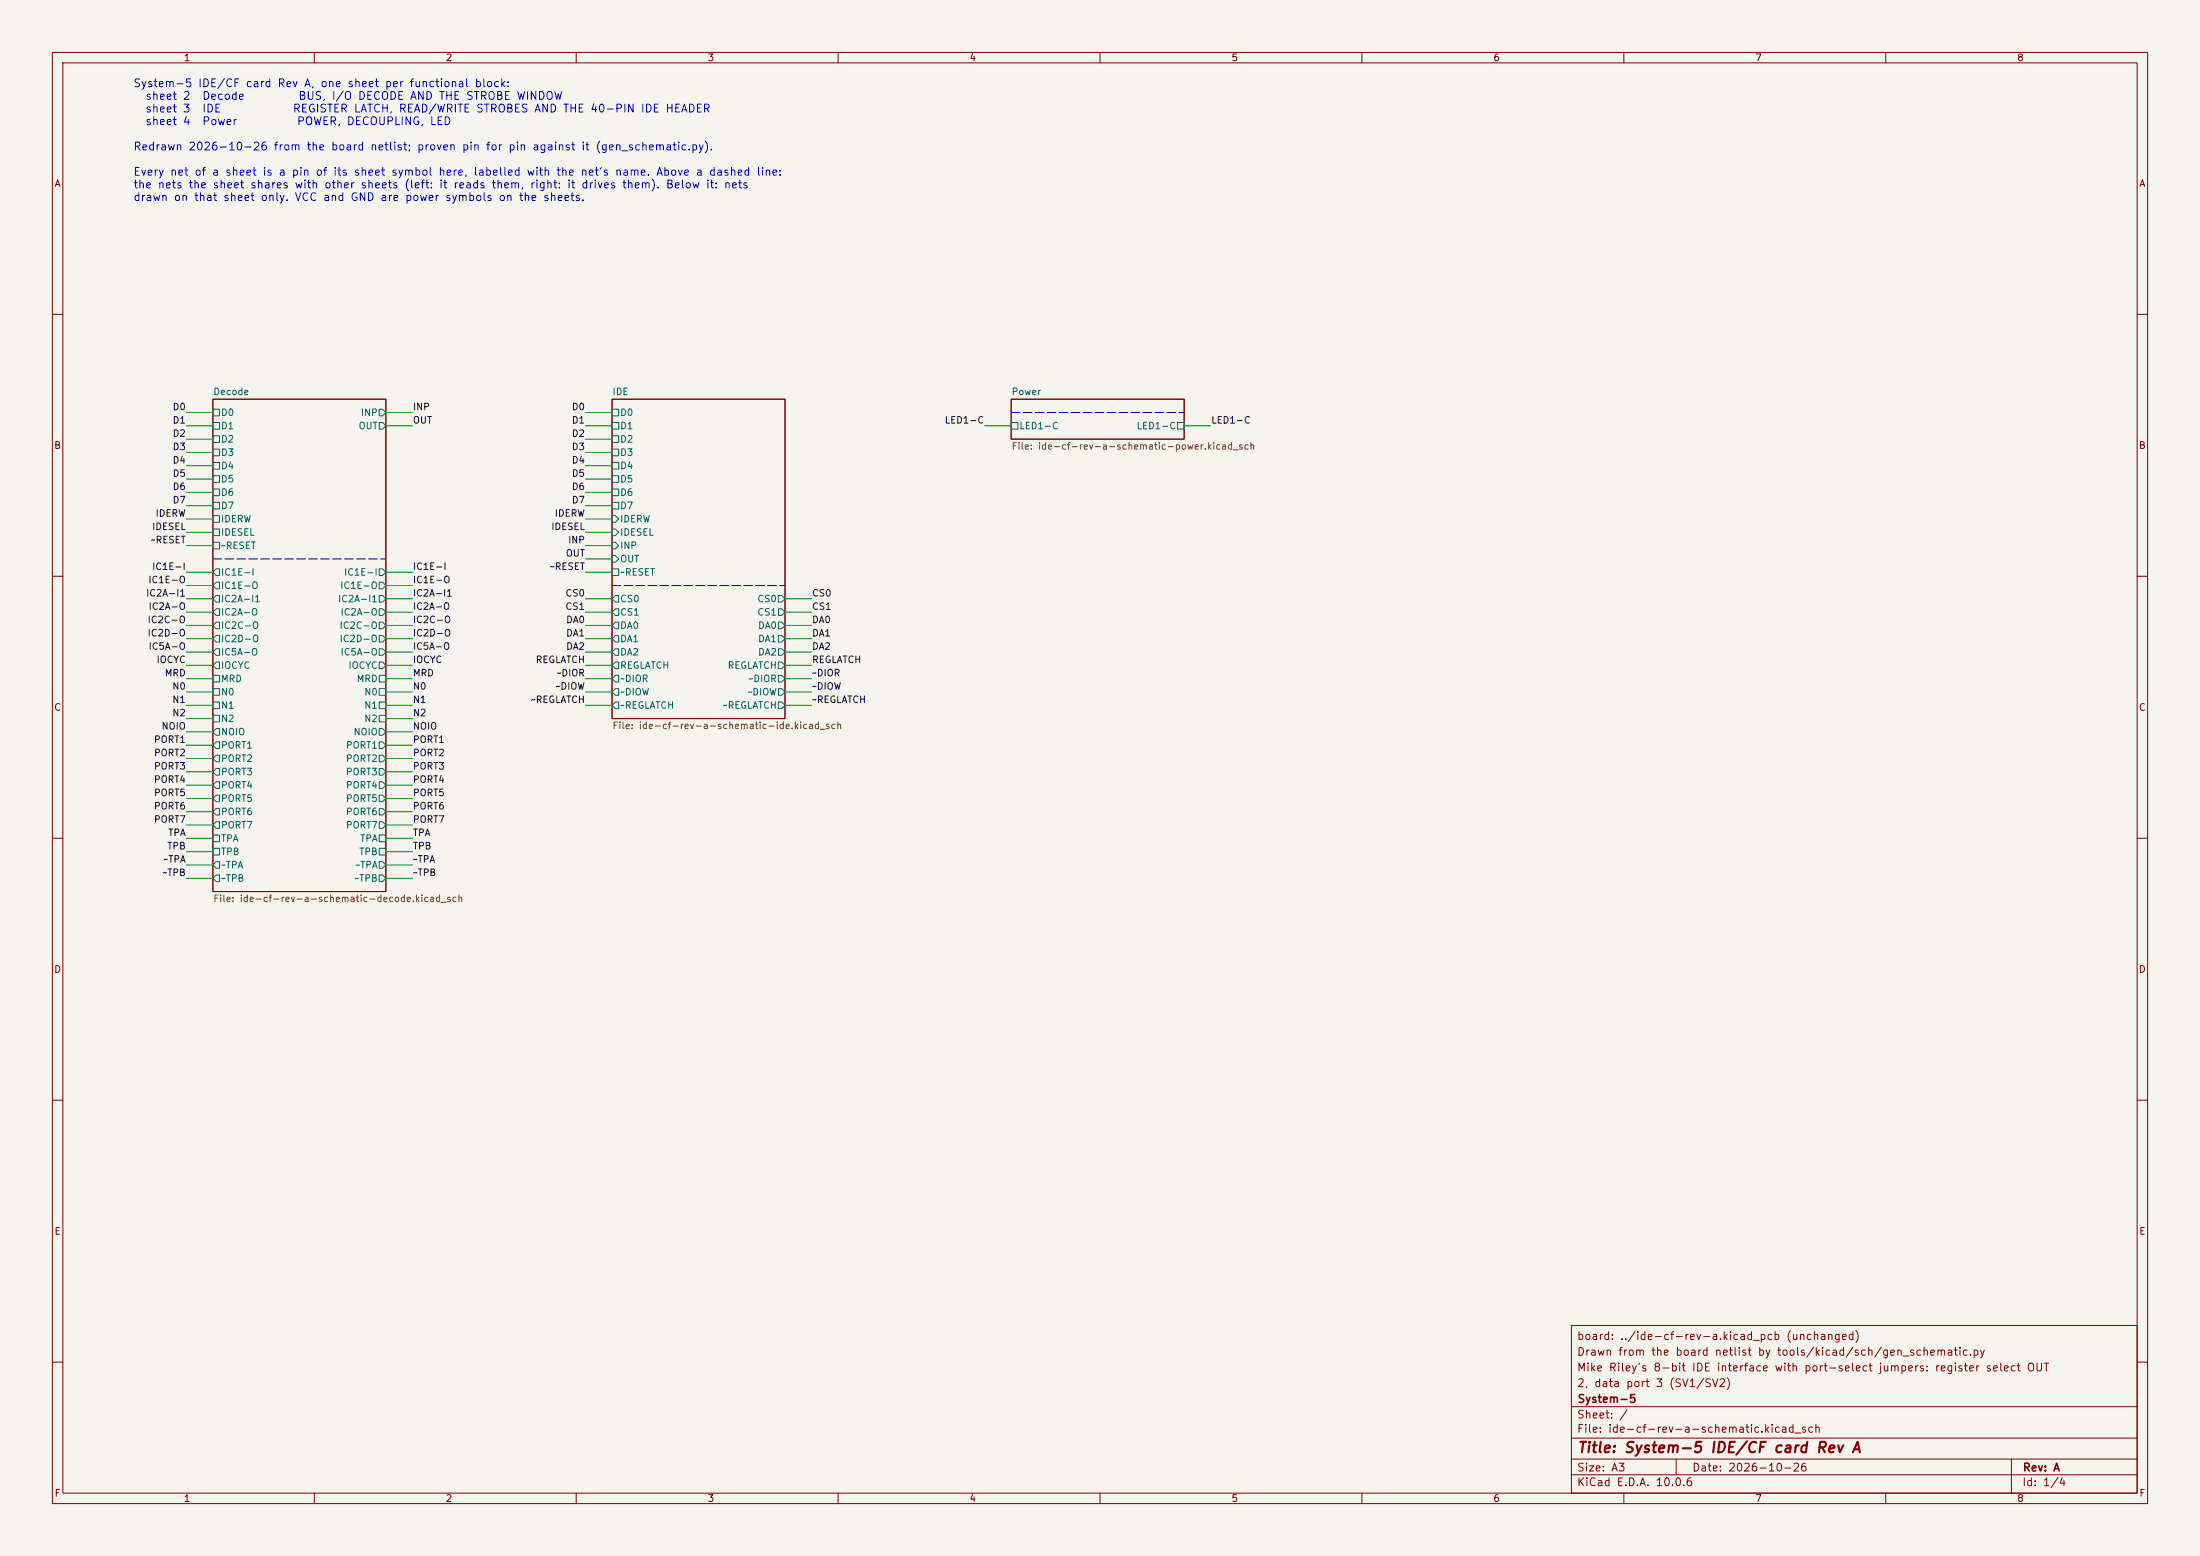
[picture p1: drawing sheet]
<svg xmlns="http://www.w3.org/2000/svg" width="420mm" height="297mm" viewBox="0 0 420 297" stroke-linecap="round" stroke-linejoin="round" font-family="sans-serif">
<path d="M0 0h420v297h-420z" fill="#f5f4ef" stroke="#f5f4ef" stroke-width=".19"/>
<g fill="none" stroke="#840000" stroke-width=".19">
<path d="M10 10h400v277h-400zM12 12h396v273h-396zM60 10v2M110 10v2M160 10v2M210 10v2M260 10v2M310 10v2M360 10v2M10 60h2M40.6 76.2h33.1v94h-33.1zM116.8 76.2h33.1v61h-33.1z"/>
<path d="M193 76.2h33.1v7.6h-33.1zM408 60h2M10 110h2M408 110h2M10 160h2M408 160h2M10 210h2M408 210h2M300 253h108v32h-108zM10 260h2M300 278.5h108M300 274.5h108"/>
<path d="M300 268.5h108M320 278.5v3M384 278.5v6.5M408 260h2M60 285v2M110 285v2M160 285v2M210 285v2M260 285v2M300 281.5h108M310 285v2M360 285v2"/>
</g>
<g fill="none" stroke="#006464" stroke-width=".19">
<path d="M40.6 78.1h1.3v1.3h-1.3zM72.4 78.1h.6l.7 .6-.7 .7h-.6zM116.8 78.1h1.3v1.3h-1.3zM40.6 80.6h1.3v1.3h-1.3zM40.6 83.2h1.3v1.3h-1.3zM40.6 85.7h1.3v1.3h-1.3zM40.6 88.3h1.3v1.2h-1.3zM40.6 90.8h1.3v1.3h-1.3zM40.6 93.3h1.3v1.3h-1.3zM40.6 95.9h1.3v1.3h-1.3zM40.6 98.4h1.3v1.3h-1.3zM72.4 80.6h.6l.7 .7-.7 .6h-.6z"/>
<path d="M116.8 80.6h1.3v1.3h-1.3zM116.8 83.2h1.3v1.3h-1.3zM116.8 85.7h1.3v1.3h-1.3zM116.8 88.3h1.3v1.2h-1.3zM116.8 90.8h1.3v1.3h-1.3zM116.8 93.3h1.3v1.3h-1.3zM116.8 95.9h1.3v1.3h-1.3zM116.8 98.4h.7l.6 .7-.6 .6h-.7zM193 80.6h1.3v1.3h-1.3zM224.8 80.6h1.3v1.3h-1.3zM40.6 101h1.3v1.2h-1.3zM40.6 103.5h1.3v1.3h-1.3z"/>
<path d="M41.3 108.6h.6v1.3h-.6l-.7-.7zM41.3 111.1h.6v1.3h-.6l-.7-.6zM41.3 113.7h.6v1.2h-.6l-.7-.6zM41.3 116.2h.6v1.3h-.6l-.7-.7zM41.3 118.7h.6v1.3h-.6l-.7-.6zM72.4 108.6h.6l.7 .6-.7 .7h-.6zM72.4 111.1h.6l.7 .7-.7 .6h-.6zM72.4 113.7h.6l.7 .6-.7 .6h-.6zM72.4 116.2h.6l.7 .6-.7 .7h-.6zM72.4 118.7h.6l.7 .7-.7 .6h-.6zM116.8 101h.7l.6 .6-.6 .6h-.7zM116.8 103.5h.7l.6 .6-.6 .7h-.7z"/>
<path d="M116.8 106h.7l.6 .7-.6 .6h-.7zM116.8 108.6h1.3v1.3h-1.3zM117.5 113.7h.6v1.2h-.6l-.7-.6zM117.5 116.2h.6v1.3h-.6l-.7-.7zM117.5 118.7h.6v1.3h-.6l-.7-.6zM148.6 113.7h.6l.7 .6-.7 .6h-.6zM148.6 116.2h.6l.7 .6-.7 .7h-.6zM148.6 118.7h.6l.7 .7-.7 .6h-.6zM40.6 128.9h1.3v1.3h-1.3zM40.6 131.4h1.3v1.3h-1.3zM40.6 134h1.3v1.3h-1.3zM40.6 136.5h1.3v1.3h-1.3z"/>
<path d="M41.3 121.3h.6v1.3h-.6l-.7-.7zM41.3 123.8h.6v1.3h-.6l-.7-.6zM41.3 126.4h.6v1.2h-.6l-.7-.6zM41.3 139.1h.6v1.2h-.6l-.7-.6zM72.4 121.3h.6l.7 .6-.7 .7h-.6zM72.4 123.8h.6l.7 .7-.7 .6h-.6zM72.4 126.4h.6l.7 .6-.7 .6h-.6zM72.4 128.9h1.3v1.3h-1.3zM72.4 131.4h1.3v1.3h-1.3zM72.4 134h1.3v1.3h-1.3zM72.4 136.5h1.3v1.3h-1.3zM72.4 139.1h.6l.7 .6-.7 .6h-.6z"/>
<path d="M117.5 121.3h.6v1.3h-.6l-.7-.7zM117.5 123.8h.6v1.3h-.6l-.7-.6zM117.5 126.4h.6v1.2h-.6l-.7-.6zM117.5 128.9h.6v1.3h-.6l-.7-.7zM117.5 131.4h.6v1.3h-.6l-.7-.6zM117.5 134h.6v1.3h-.6l-.7-.7zM148.6 121.3h.6l.7 .6-.7 .7h-.6zM148.6 123.8h.6l.7 .7-.7 .6h-.6zM148.6 126.4h.6l.7 .6-.7 .6h-.6zM148.6 128.9h.6l.7 .6-.7 .7h-.6zM148.6 131.4h.6l.7 .7-.7 .6h-.6zM148.6 134h.6l.7 .6-.7 .7h-.6z"/>
<path d="M40.6 159.4h1.3v1.3h-1.3zM41.3 141.6h.6v1.3h-.6l-.7-.7zM41.3 144.1h.6v1.3h-.6l-.7-.6zM41.3 146.7h.6v1.3h-.6l-.7-.7zM41.3 149.2h.6v1.3h-.6l-.7-.6zM41.3 151.8h.6v1.2h-.6l-.7-.6zM41.3 154.3h.6v1.3h-.6l-.7-.7zM41.3 156.8h.6v1.3h-.6l-.7-.6zM72.4 141.6h.6l.7 .6-.7 .7h-.6zM72.4 144.1h.6l.7 .7-.7 .6h-.6zM72.4 146.7h.6l.7 .6-.7 .7h-.6zM72.4 149.2h.6l.7 .7-.7 .6h-.6z"/>
<path d="M72.4 151.8h.6l.7 .6-.7 .6h-.6zM72.4 154.3h.6l.7 .6-.7 .7h-.6zM72.4 156.8h.6l.7 .7-.7 .6h-.6zM72.4 159.4h1.3v1.3h-1.3zM40.6 161.9h1.3v1.3h-1.3zM41.3 164.5h.6v1.2h-.6l-.7-.6zM41.3 167h.6v1.3h-.6l-.7-.7zM72.4 161.9h1.3v1.3h-1.3zM72.4 164.5h.6l.7 .6-.7 .6h-.6zM72.4 167h.6l.7 .6-.7 .7h-.6z"/>
</g>
<path d="M193 78.7h33.1M40.6 106.7h33.1M116.8 111.8h33.1" fill="none" stroke="#0000c2" stroke-width=".19" stroke-dasharray="1.7 .6"/>
<g fill="none" stroke="#009600" stroke-width=".19">
<path d="M35.6 78.7h5M73.7 78.7h5M111.8 78.7h5M35.6 94h5M35.6 96.5h5M35.6 99.1h5M35.6 81.3h5M35.6 83.8h5M35.6 86.4h5M35.6 88.9h5M35.6 91.4h5M73.7 81.3h5"/>
<path d="M111.8 94h5M111.8 96.5h5M111.8 99.1h5M111.8 81.3h5M111.8 83.8h5M111.8 86.4h5M111.8 88.9h5M111.8 91.4h5M188 81.3h5M226.1 81.3h5M35.6 119.4h5M35.6 116.8h5"/>
<path d="M35.6 101.6h5M35.6 104.1h5M35.6 114.3h5M35.6 109.2h5M35.6 111.8h5M73.7 119.4h5M73.7 116.8h5M73.7 114.3h5M73.7 109.2h5M73.7 111.8h5M111.8 119.4h5M111.8 116.8h5"/>
<path d="M111.8 101.6h5M111.8 104.1h5M111.8 114.3h5M111.8 106.7h5M111.8 109.2h5M149.9 119.4h5M149.9 116.8h5M149.9 114.3h5M35.6 139.7h5M35.6 137.2h5M35.6 129.5h5M35.6 127h5"/>
<path d="M35.6 124.5h5M35.6 121.9h5M35.6 134.6h5M35.6 132.1h5M73.7 139.7h5M73.7 137.2h5M73.7 129.5h5M73.7 127h5M73.7 124.5h5M73.7 121.9h5M73.7 134.6h5M73.7 132.1h5"/>
<path d="M111.8 129.5h5M111.8 127h5M111.8 124.5h5M111.8 121.9h5M111.8 134.6h5M111.8 132.1h5M149.9 129.5h5M149.9 127h5M149.9 124.5h5M149.9 121.9h5M149.9 134.6h5M149.9 132.1h5"/>
<path d="M35.6 144.8h5M35.6 147.3h5M35.6 149.9h5M35.6 152.4h5M35.6 154.9h5M35.6 157.5h5M35.6 142.2h5M73.7 144.8h5M73.7 147.3h5M73.7 149.9h5M73.7 152.4h5M73.7 154.9h5"/>
<path d="M73.7 157.5h5M73.7 142.2h5M35.6 160h5M35.6 167.6h5M35.6 162.6h5M35.6 165.1h5M73.7 160h5M73.7 167.6h5M73.7 162.6h5M73.7 165.1h5"/>
</g>
<text font-size="2" fill="#840000" x="301" y="277.8">Title: System-5 IDE/CF card Rev A</text>
<g font-size="1.5" fill="#0000c2">
<text x="25.4" y="17">System-5 IDE/CF card Rev A, one sheet per functional block:</text>
<text x="27.6" y="19.4">sheet 2</text>
<text x="27.6" y="21.8">sheet 3</text>
<text x="38.5" y="19.4">Decode</text>
<text x="38.5" y="21.8">IDE</text>
<text x="55.8" y="21.8">REGISTER LATCH, READ/WRITE STROBES AND THE 40-PIN IDE HEADER</text>
<text x="56.9" y="19.4">BUS, I/O DECODE AND THE STROBE WINDOW</text>
<text x="25.4" y="29.1">Redrawn 2026-10-26 from the board netlist; proven pin for pin against it (gen_schematic.py).</text>
<text x="27.6" y="24.3">sheet 4</text>
<text x="38.5" y="24.3">Power</text>
<text x="56.6" y="24.3">POWER, DECOUPLING, LED</text>
<text x="25.4" y="33.9">Every net of a sheet is a pin of its sheet symbol here, labelled with the net's name. Above a dashed line:</text>
<text x="25.4" y="36.3">the nets the sheet shares with other sheets (left: it reads them, right: it drives them). Below it: nets</text>
<text x="25.4" y="38.7">drawn on that sheet only. VCC and GND are power symbols on the sheets.</text>
</g>
<g font-size="1.5" fill="#840000">
<text x="300.9" y="256.1">board: ../ide-cf-rev-a.kicad_pcb (unchanged)</text>
<text x="300.9" y="262.1">Mike Riley's 8-bit IDE interface with port-select jumpers: register select OUT</text>
<text x="300.9" y="259.1">Drawn from the board netlist by tools/kicad/sch/gen_schematic.py</text>
<text x="300.9" y="265.1">2, data port 3 (SV1/SV2)</text>
<text x="301" y="268.1">System-5</text>
<text x="300.9" y="273.8">File: ide-cf-rev-a-schematic.kicad_sch</text>
<text x="300.9" y="271.1">Sheet: /</text>
<text x="300.9" y="281.2">Size: A3</text>
<text x="322.9" y="281.2">Date: 2026-10-26</text>
<text x="386" y="281.2">Rev: A</text>
<text x="300.9" y="284">KiCad E.D.A. 10.0.6</text>
<text x="385.9" y="284">Id: 1/4</text>
</g>
<g font-size="1.3" fill="#840000">
<text x="35" y="12">1</text>
<text x="85" y="12">2</text>
<text x="135" y="12">3</text>
<text x="185" y="12">4</text>
<text x="235" y="12">5</text>
<text x="285" y="12">6</text>
<text x="335" y="12">7</text>
<text x="385" y="12">8</text>
<text x="10.3" y="36">A</text>
<text x="408.3" y="36">A</text>
<text x="10.2" y="86">B</text>
<text x="408.2" y="86">B</text>
<text x="10.2" y="136">C</text>
<text x="408.2" y="136">C</text>
<text x="10.2" y="186">D</text>
<text x="408.2" y="186">D</text>
<text x="10.3" y="236">E</text>
<text x="408.3" y="236">E</text>
<text x="10.3" y="286">F</text>
<text x="35" y="287">1</text>
<text x="85" y="287">2</text>
<text x="135" y="287">3</text>
<text x="185" y="287">4</text>
<text x="235" y="287">5</text>
<text x="285" y="287">6</text>
<text x="335" y="287">7</text>
<text x="385" y="287">8</text>
<text x="408.3" y="286">F</text>
</g>
<g font-size="1.3" fill="#006464">
<text x="40.6" y="75.7">Decode</text>
<text x="116.8" y="75.7">IDE</text>
<text x="193" y="75.7">Power</text>
<text x="42.1" y="79.7">D0</text>
<text x="42.1" y="82.2">D1</text>
<text x="68.3" y="82.2">OUT</text>
<text x="68.8" y="79.7">INP</text>
<text x="118.3" y="79.7">D0</text>
<text x="118.3" y="82.2">D1</text>
<text x="194.5" y="82.2">LED1-C</text>
<text x="216.9" y="82.2">LED1-C</text>
<text x="42.1" y="84.8">D2</text>
<text x="42.1" y="87.3">D3</text>
<text x="42.1" y="89.9">D4</text>
<text x="118.3" y="84.8">D2</text>
<text x="118.3" y="87.3">D3</text>
<text x="118.3" y="89.9">D4</text>
<text x="42.1" y="92.4">D5</text>
<text x="42.1" y="94.9">D6</text>
<text x="118.3" y="92.4">D5</text>
<text x="118.3" y="94.9">D6</text>
<text x="42.1" y="97.5">D7</text>
<text x="42.1" y="100">IDERW</text>
<text x="118.3" y="97.5">D7</text>
<text x="118.3" y="100">IDERW</text>
<text x="42.1" y="102.6">IDESEL</text>
<text x="42.1" y="105.1">~RESET</text>
<text x="118.3" y="102.6">IDESEL</text>
<text x="118.3" y="105.1">INP</text>
<text x="118.3" y="107.6">OUT</text>
<text x="42.1" y="110.2">IC1E-I</text>
<text x="42.1" y="112.7">IC1E-O</text>
<text x="64.8" y="112.7">IC1E-O</text>
<text x="65.6" y="110.2">IC1E-I</text>
<text x="118.3" y="110.2">~RESET</text>
<text x="42.1" y="115.3">IC2A-I1</text>
<text x="42.1" y="117.8">IC2A-O</text>
<text x="64.4" y="115.3">IC2A-I1</text>
<text x="64.9" y="117.8">IC2A-O</text>
<text x="118.3" y="115.3">CS0</text>
<text x="118.3" y="117.8">CS1</text>
<text x="144.5" y="115.3">CS0</text>
<text x="144.5" y="117.8">CS1</text>
<text x="42.1" y="120.3">IC2C-O</text>
<text x="42.1" y="122.9">IC2D-O</text>
<text x="42.1" y="125.4">IC5A-O</text>
<text x="64.7" y="120.3">IC2C-O</text>
<text x="64.7" y="122.9">IC2D-O</text>
<text x="64.9" y="125.4">IC5A-O</text>
<text x="118.3" y="120.3">DA0</text>
<text x="118.3" y="122.9">DA1</text>
<text x="118.3" y="125.4">DA2</text>
<text x="144.6" y="120.3">DA0</text>
<text x="144.6" y="122.9">DA1</text>
<text x="144.6" y="125.4">DA2</text>
<text x="42.1" y="128">IOCYC</text>
<text x="42.1" y="130.5">MRD</text>
<text x="66.4" y="128">IOCYC</text>
<text x="68" y="130.5">MRD</text>
<text x="118.3" y="128">REGLATCH</text>
<text x="118.3" y="130.5">~DIOR</text>
<text x="138.8" y="128">REGLATCH</text>
<text x="142.8" y="130.5">~DIOR</text>
<text x="42.1" y="133">N0</text>
<text x="42.1" y="135.6">N1</text>
<text x="69.4" y="133">N0</text>
<text x="69.4" y="135.6">N1</text>
<text x="118.3" y="133">~DIOW</text>
<text x="118.3" y="135.6">~REGLATCH</text>
<text x="137.9" y="135.6">~REGLATCH</text>
<text x="142.6" y="133">~DIOW</text>
<text x="42.1" y="138.1">N2</text>
<text x="42.1" y="140.7">NOIO</text>
<text x="42.1" y="143.2">PORT1</text>
<text x="65.9" y="143.2">PORT1</text>
<text x="67.4" y="140.7">NOIO</text>
<text x="69.4" y="138.1">N2</text>
<text x="42.1" y="145.7">PORT2</text>
<text x="42.1" y="148.3">PORT3</text>
<text x="65.9" y="145.7">PORT2</text>
<text x="65.9" y="148.3">PORT3</text>
<text x="42.1" y="150.8">PORT4</text>
<text x="42.1" y="153.4">PORT5</text>
<text x="42.1" y="155.9">PORT6</text>
<text x="65.9" y="150.8">PORT4</text>
<text x="65.9" y="153.4">PORT5</text>
<text x="65.9" y="155.9">PORT6</text>
<text x="42.1" y="158.4">PORT7</text>
<text x="42.1" y="161">TPA</text>
<text x="65.9" y="158.4">PORT7</text>
<text x="68.6" y="161">TPA</text>
<text x="42.1" y="163.5">TPB</text>
<text x="42.1" y="166.1">~TPA</text>
<text x="67.7" y="166.1">~TPA</text>
<text x="68.5" y="163.5">TPB</text>
<text x="42.1" y="168.6">~TPB</text>
<text x="67.6" y="168.6">~TPB</text>
</g>
<g font-size="1.3" fill="#0f0f0f">
<text x="32.9" y="78.6">D0</text>
<text x="32.9" y="81.2">D1</text>
<text x="32.9" y="83.7">D2</text>
<text x="78.7" y="78.6">INP</text>
<text x="78.7" y="81.2">OUT</text>
<text x="109.1" y="83.7">D2</text>
<text x="109.1" y="81.2">D1</text>
<text x="109.1" y="78.6">D0</text>
<text x="180.2" y="81.2">LED1-C</text>
<text x="231.1" y="81.2">LED1-C</text>
<text x="32.9" y="86.2">D3</text>
<text x="32.9" y="88.8">D4</text>
<text x="109.1" y="88.8">D4</text>
<text x="109.1" y="86.2">D3</text>
<text x="32.9" y="91.3">D5</text>
<text x="32.9" y="93.9">D6</text>
<text x="109.1" y="93.9">D6</text>
<text x="109.1" y="91.3">D5</text>
<text x="28.9" y="101.5">IDESEL</text>
<text x="29.6" y="98.9">IDERW</text>
<text x="32.9" y="96.4">D7</text>
<text x="105.1" y="101.5">IDESEL</text>
<text x="105.8" y="98.9">IDERW</text>
<text x="109.1" y="96.4">D7</text>
<text x="28.7" y="104">~RESET</text>
<text x="107.9" y="106.6">OUT</text>
<text x="108.3" y="104">INP</text>
<text x="28.2" y="111.6">IC1E-O</text>
<text x="28.9" y="109.1">IC1E-I</text>
<text x="78.7" y="109.1">IC1E-I</text>
<text x="78.7" y="111.6">IC1E-O</text>
<text x="104.9" y="109.1">~RESET</text>
<text x="27.8" y="114.2">IC2A-I1</text>
<text x="28.1" y="119.3">IC2C-O</text>
<text x="28.3" y="116.7">IC2A-O</text>
<text x="78.7" y="114.2">IC2A-I1</text>
<text x="78.7" y="116.7">IC2A-O</text>
<text x="78.7" y="119.3">IC2C-O</text>
<text x="107.8" y="116.7">CS1</text>
<text x="107.8" y="114.2">CS0</text>
<text x="108" y="119.3">DA0</text>
<text x="154.9" y="119.3">DA0</text>
<text x="154.9" y="116.7">CS1</text>
<text x="154.9" y="114.2">CS0</text>
<text x="28.1" y="121.8">IC2D-O</text>
<text x="28.3" y="124.3">IC5A-O</text>
<text x="78.7" y="121.8">IC2D-O</text>
<text x="78.7" y="124.3">IC5A-O</text>
<text x="108" y="124.3">DA2</text>
<text x="108" y="121.8">DA1</text>
<text x="154.9" y="124.3">DA2</text>
<text x="154.9" y="121.8">DA1</text>
<text x="29.8" y="126.9">IOCYC</text>
<text x="31.3" y="129.4">MRD</text>
<text x="32.8" y="132">N0</text>
<text x="78.7" y="126.9">IOCYC</text>
<text x="78.7" y="129.4">MRD</text>
<text x="78.7" y="132">N0</text>
<text x="102.2" y="126.9">REGLATCH</text>
<text x="106" y="132">~DIOW</text>
<text x="106.2" y="129.4">~DIOR</text>
<text x="154.9" y="132">~DIOW</text>
<text x="154.9" y="126.9">REGLATCH</text>
<text x="154.9" y="129.4">~DIOR</text>
<text x="32.8" y="134.5">N1</text>
<text x="32.8" y="137">N2</text>
<text x="78.7" y="137">N2</text>
<text x="78.7" y="134.5">N1</text>
<text x="101.3" y="134.5">~REGLATCH</text>
<text x="154.9" y="134.5">~REGLATCH</text>
<text x="29.3" y="142.1">PORT1</text>
<text x="30.7" y="139.6">NOIO</text>
<text x="78.7" y="139.6">NOIO</text>
<text x="78.7" y="142.1">PORT1</text>
<text x="29.3" y="144.7">PORT2</text>
<text x="29.3" y="147.2">PORT3</text>
<text x="29.3" y="149.7">PORT4</text>
<text x="78.7" y="149.7">PORT4</text>
<text x="78.7" y="147.2">PORT3</text>
<text x="78.7" y="144.7">PORT2</text>
<text x="29.3" y="152.3">PORT5</text>
<text x="29.3" y="154.8">PORT6</text>
<text x="78.7" y="154.8">PORT6</text>
<text x="78.7" y="152.3">PORT5</text>
<text x="29.3" y="157.4">PORT7</text>
<text x="32" y="159.9">TPA</text>
<text x="78.7" y="159.9">TPA</text>
<text x="78.7" y="157.4">PORT7</text>
<text x="30.9" y="167.5">~TPB</text>
<text x="31.1" y="165">~TPA</text>
<text x="31.8" y="162.4">TPB</text>
<text x="78.7" y="167.5">~TPB</text>
<text x="78.7" y="165">~TPA</text>
<text x="78.7" y="162.4">TPB</text>
</g>
<g font-size="1.3" fill="#725600">
<text x="193" y="86.1">File: ide-cf-rev-a-schematic-power.kicad_sch</text>
<text x="116.8" y="139.5">File: ide-cf-rev-a-schematic-ide.kicad_sch</text>
<text x="40.6" y="172.5">File: ide-cf-rev-a-schematic-decode.kicad_sch</text>
</g>
</svg>
